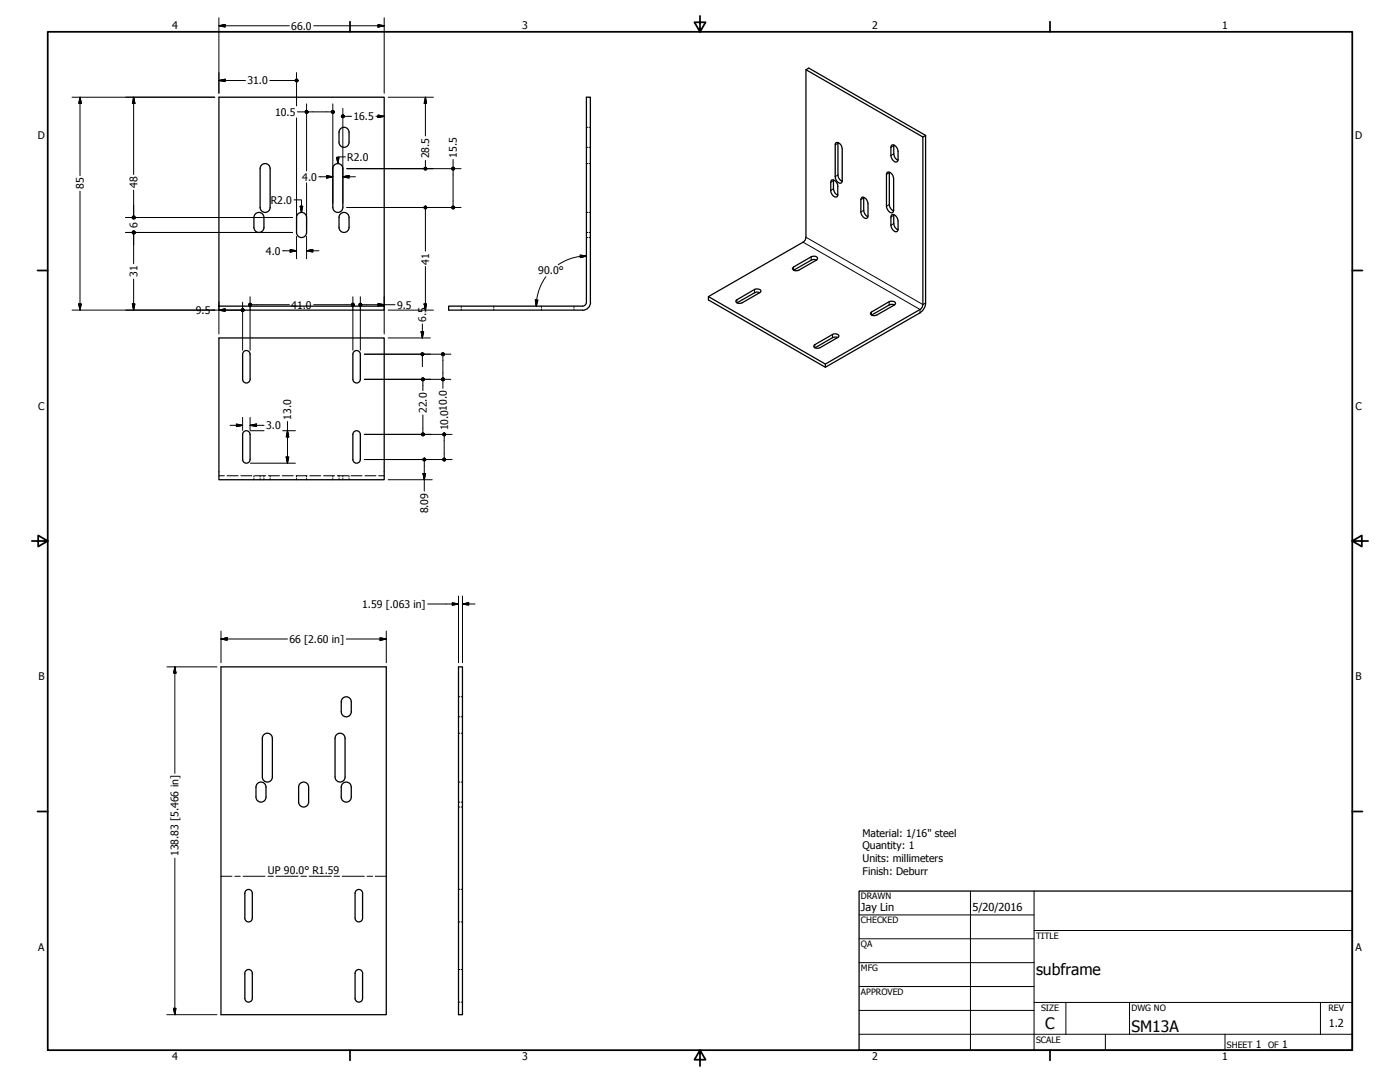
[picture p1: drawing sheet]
<svg xmlns="http://www.w3.org/2000/svg" width="559mm" height="432mm" viewBox="0 0 559 432" stroke-linecap="round" stroke-linejoin="round" font-family="sans-serif">
<!-- layer: Visible (ANSI) -->
<g fill="none" stroke="#000" stroke-width=".51">
<path d="M321.7 27.8l46.7 26.9v66.8M135.9 51.4a2 2 0 0 1 2.2-.4 2 2 0 0 1 1.2 1.8v4a2 2 0 0 1-2 2 2 2 0 0 1-2-2v-4zM333.4 57.8l.4-.9a2.36 2.36 0 0 1 2.4 2.5M334.5 56.9v.2M368.4 54.7l1-.7v66.9a4.8 4.8 0 0 1-2.2 3.9l-37.8 21.8-46.6-26.9v-1.3l37.7-21.8M369.4 54l-46.6-26.8-1.1 .6v66.9M103.8 67.3a2 2 0 0 1 2-2 2 2 0 0 1 2 2M103.8 67.3v15.5M107.8 67.3v15.5a2 2 0 0 1-2 2 2 2 0 0 1-2-2M132.8 67.3a2 2 0 0 1 2-2 2 2 0 0 1 2 2M132.8 67.3v15.5M136.8 67.3v15.5a2 2 0 0 1-2 2 2 2 0 0 1-2-2"/>
<path d="M101.9 85.4a2 2 0 0 1 2.2-.5 2 2 0 0 1 1.2 1.9v4a2 2 0 0 1-1.9 2 2 2 0 0 1-2.1-2v-4zM118.9 85.4a2 2 0 0 1 2.2-.5 2 2 0 0 1 1.3 1.9v6a2 2 0 0 1-2.1 2 2 2 0 0 1-1.9-2v-6zM135.9 85.4a2 2 0 0 1 2.2-.5 2 2 0 0 1 1.2 1.9v4a2 2 0 0 1-2 2 2 2 0 0 1-2-2v-4zM282.8 118.4l46.6 26.9M303.2 116.8l-1.4-.2-.6 .2-7 4M325.9 103.8l-1.5-.2-.6 .2-7 4M87.4 122.2h66v1.6h-66v-85h66v83.4M87.4 134.9h66v56.6h-66zM234.1 120.6l-.3 .9-1.3 .7h-53.4v1.6h53.4M234.1 120.6v-81.8h1.5v81.8M235.7 120.6a3.2 3.2 0 0 1-3.2 3.2M332.3 133.5a1.49 1.49 0 0 1 2.5 .9l-.4 .3"/>
<path d="M334.3 134.7l-.6-.2-1.4 .2-7 4.1M357 121.7l-1.5-.2-.6 .2-7 4M367.2 123.5l-37.8 21.8v1.3M97.1 140.5a1.49 1.49 0 0 1 1.7-.5 1.49 1.49 0 0 1 1 1.4v10a1.49 1.49 0 0 1-1.5 1.4 1.49 1.49 0 0 1-1.5-1.4v-10zM141.1 140.5a1.49 1.49 0 0 1 1.7-.5 1.49 1.49 0 0 1 1 1.4v10a1.49 1.49 0 0 1-1.5 1.4 1.49 1.49 0 0 1-1.5-1.4v-10zM96.8 173.4a1.49 1.49 0 0 1 1.5-1.5 1.49 1.49 0 0 1 1.5 1.5M96.8 173.4v10M99.8 173.4v10a1.49 1.49 0 0 1-1.5 1.4 1.49 1.49 0 0 1-1.5-1.4M140.8 173.4a1.49 1.49 0 0 1 1.5-1.5 1.49 1.49 0 0 1 1.5 1.5M140.8 173.4v10M143.8 173.4v10a1.49 1.49 0 0 1-1.5 1.4 1.49 1.49 0 0 1-1.5-1.4M88.2 266.1h66v138.8h-66z"/>
<path d="M136.8 278.7a2 2 0 0 1 2.2-.5 2 2 0 0 1 1.2 1.9v4a2 2 0 0 1-2 2 2 2 0 0 1-2-2v-4zM183 266.1h1.6v138.8h-1.6zM102.2 314.1a2 2 0 0 1 2-2 2 2 0 0 1 2 2M102.2 314.1v4a2 2 0 0 0 2 2 2 2 0 0 0 2-2v-4M104.7 310.1a2 2 0 0 0 2 2 2 2 0 0 0 2-2M104.7 310.1v-15.5a2 2 0 0 1 2-2 2 2 0 0 1 2 2v15.5M119.2 314.1a2 2 0 0 1 2-2 2 2 0 0 1 2 2M119.2 314.1v6a2 2 0 0 0 2 2 2 2 0 0 0 2-2v-6M133.7 310.1v-15.5a2 2 0 0 1 2-2 2 2 0 0 1 2 2v15.5M133.7 310.1a2 2 0 0 0 2 2 2 2 0 0 0 2-2M136.2 314.1v4a2 2 0 0 0 2 2 2 2 0 0 0 2-2v-4M136.2 314.1a2 2 0 0 1 2-2 2 2 0 0 1 2 2"/>
<path d="M98 355.6a1.49 1.49 0 0 1 1.7-.6 1.49 1.49 0 0 1 1 1.5v9.9a1.49 1.49 0 0 1-1.5 1.5 1.49 1.49 0 0 1-1.5-1.5v-9.9zM142 355.6a1.49 1.49 0 0 1 1.7-.6 1.49 1.49 0 0 1 1 1.4v10a1.49 1.49 0 0 1-1.5 1.5 1.49 1.49 0 0 1-1.5-1.5v-9.9zM97.7 388.4a1.49 1.49 0 0 1 1.5-1.5 1.49 1.49 0 0 1 1.5 1.5M97.7 388.4v10a1.49 1.49 0 0 0 1.5 1.5 1.49 1.49 0 0 0 1.5-1.5v-10M141.7 388.4a1.49 1.49 0 0 1 1.5-1.5 1.49 1.49 0 0 1 1.5 1.5M141.7 388.4v10a1.49 1.49 0 0 0 1.5 1.5 1.49 1.49 0 0 0 1.5-1.5v-10"/>
</g>
<!-- layer: Hidden (ANSI) -->
<g fill="none" stroke="#000" stroke-width=".4">
<path d="M234.1 50.8h.5M234.1 58.8h.5M235.1 50.8h.5M235.1 58.8h.5M234.1 65.3h.5M235.1 65.3h.5M234.1 94.8h.5M234.1 84.8h.5M234.1 92.8h.5M235.1 94.8h.5M235.1 84.8h.5M235.1 92.8h.5"/>
<path d="M96.8 122.2v.5M96.8 123.3v.5M99.8 122.2v.5M99.8 123.3v.5M140.8 122.2v.5M140.8 123.3v.5M143.8 122.2v.5M143.8 123.3v.5M184.1 122.2v.5M184.1 123.3v.5M197.1 122.2v.5M197.1 123.3v.5"/>
<path d="M216.1 122.2v.5M216.1 123.3v.5M229.1 122.2v.5M229.1 123.3v.5M87.4 189.9h2.1M90.6 189.9h4.5M96.1 189.9h4.4M101.3 189.9v.5M101.3 190.9v.6M101.7 189.9h4.3M103.8 189.9v.5M103.8 190.9v.6"/>
<path d="M105.3 189.9v.5M105.3 190.9v.6M107.1 189.9h4.5M107.8 189.9v.5M107.8 190.9v.6M112.6 189.9h4.4M118.2 189.9h4.4M118.4 189.9v.5M118.4 190.9v.6M122.4 189.9v.5M122.4 190.9v.6M123.6 189.9h4.4"/>
<path d="M129.2 189.9h4.3M132.8 189.9v.5M132.8 190.9v.6M134.6 189.9h4.5M135.3 189.9v.5M135.3 190.9v.6M136.8 189.9v.5M136.8 190.9v.6M139.3 189.9v.5M139.3 190.9v.6M140.1 189.9h4.4M145.7 189.9h4.4"/>
<path d="M151.1 189.9h2.3M183 278.1h.5M184.1 278.1h.5M183 286.1h.5M183 292.6h.5M184.1 286.1h.5M184.1 292.6h.5M183 312.1h.5M184.1 312.1h.5M183 322.1h.5M183 320.1h.5M184.1 322.1h.5"/>
<path d="M184.1 320.1h.5M183 354.9h.5M184.1 354.9h.5M183 367.9h.5M184.1 367.9h.5M183 386.9h.5M183 399.9h.5M184.1 386.9h.5M184.1 399.9h.5"/>
</g>
<!-- layer: Visible Narrow (ANSI) -->
<g fill="none" stroke="#000" stroke-width=".4">
<path d="M334.5 57.1l-1.1 .7M356.7 58.2l-1.1 .6M332.7 72.1l-1.1 .7M332.7 75.4l-1.1 .6M334.5 69.8l-1.1 .7M344.7 79l-1.1 .7M355 69l-1.2 .6M356.7 61.4l-1.1 .6M320.5 96.6l46.7 26.9v1.3M321.7 94.7l46.7 26.8 1-.6M344.7 83.9l-1.1 .7M355 81.7l-1.2 .6"/>
<path d="M356.7 85.9l-1.1 .7M356.7 89.2l-1.1 .7M294.1 119.6v1.2M301.2 115.5v1.3M316.7 106.6v1.2M323.8 102.5v1.3M325.2 137.5v1.2M332.3 133.5v1.2M347.9 124.5v1.2M354.9 120.4v1.3"/>
</g>
<g fill="none" stroke="#000" stroke-width=".51">
<path d="M333.4 57.8v12.7a2.28 2.28 0 0 0 2.4 2.5l.4-.9v-12.7M334.5 57.1v12.7a2.94 2.94 0 0 0 1.7 2.6M356 57.8a2.47 2.47 0 0 1 2.5 2.6v3.3l-.5 .9a2.36 2.36 0 0 1-2.4-2.6v-3.2zM356.7 57.8v3.6a3 3 0 0 0 1.7 2.6M332 71.8a2.28 2.28 0 0 1 2.4 2.6v3.3l-.4 .8a2.28 2.28 0 0 1-2.4-2.5v-3.2zM332.7 71.8v3.6a2.94 2.94 0 0 0 1.7 2.5M344 78.7a2.36 2.36 0 0 1 2.5 2.6v4.9l-.5 .9a2.47 2.47 0 0 1-2.4-2.5v-4.9zM344.7 78.7v5.2a3 3 0 0 0 1.7 2.6M354.3 68.7a2.36 2.36 0 0 1 2.4 2.5v12.7l-.4 .9a2.36 2.36 0 0 1-2.5-2.5v-12.7zM355 68.7v13a2.94 2.94 0 0 0 1.7 2.5M321.7 94.7a2.31 2.31 0 0 1-1.2 1.9M356 85.7a2.36 2.36 0 0 1 2.5 2.5v3.3l-.5 .9a2.36 2.36 0 0 1-2.4-2.5v-3.3z"/>
<path d="M356.7 85.7v3.5a3 3 0 0 0 1.7 2.6M293.8 120l8-4.7a1.4 1.4 0 0 1 1.9 1.2l-7.5 4.3a1.49 1.49 0 0 1-2.4-.8zM316.4 106.9l7.4-4.4a1.46 1.46 0 0 1 1.5-.3 1.46 1.46 0 0 1 1 1.2l-7.5 4.4a1.49 1.49 0 0 1-2.4-.9zM332.3 133.5l-7.1 4-.4 .7a1.79 1.79 0 0 0 2.5 .5l7.1-4M347.5 124.8l8-4.6a1.4 1.4 0 0 1 1.9 1.1l-7.5 4.4a1.49 1.49 0 0 1-2.4-.9zM368.4 121.5a2.31 2.31 0 0 1-1.2 2"/>
</g>
<!-- layer: Bend Centerline (ANSI) -->
<path d="M88.2 349.7h4.4M93.7 349.7h2.2M97 349.7h8.8M106.9 349.7h2.2M110.2 349.7h8.8M120.1 349.7h2.2M123.4 349.7h8.8M133.3 349.7h2.2M136.6 349.7h8.8M146.5 349.7h2.2M149.8 349.7h4.4" fill="none" stroke="#000" stroke-width=".4"/>
<!-- layer: Border (ANSI) -->
<g fill="none" stroke="#000" stroke-width=".7">
<path d="M19 12.7h520.8v406.4h-520.8zM139.7 8.6v4.1M279.4 6.3v6.4l-2.2-3.8h4.4l-2.2 3.8M419.1 8.6v4.1M15 107.9h4M539.8 107.9h4M12.7 215.9h6.3l-3.8-2.2v4.4l3.8-2.2M539.8 215.9l3.8 2.2v-4.4l-3.8 2.2h6.3M15 323.8h4M539.8 323.8h4M139.7 419.1v4.1M279.4 419.1l2.2 3.8h-4.4l2.2-3.8v6.3"/>
<path d="M419.1 419.1v4.1"/>
</g>
<!-- layer: Title (ANSI) -->
<g fill="none" stroke="#000" stroke-width=".4">
<path d="M387.3 355.6v63.5M412.7 355.6v63.5M342.9 365.1h69.8M342.9 374.6h69.8M412.7 371.3h127.1M342.9 384.2h69.8M342.9 393.7h69.8M342.9 412.7h196.9M342.9 403.2h69.8M412.7 400h127.1M425.4 400v12.7M441.2 412.7v6.4"/>
<path d="M450.8 400v12.7M488.9 412.7v6.4M527 400v12.7"/>
</g>
<path d="M342.9 355.6h196.9v63.5h-196.9z" fill="none" stroke="#000" stroke-width=".51"/>
<!-- layer: Dimension (ANSI) -->
<g fill="none" stroke="#000" stroke-width=".4">
<path d="M87.4 10.3l2.5-.5v1zM87.4 10.3h28.1M87.4 7.1v30.1M125.2 10.3h28.2M150.9 9.8l2.5 .5-2.5 .5zM153.4 7.1v30.1M28.8 38.8h56.9M31.9 38.8l.5 2.5h-1zM31.9 38.8v31.3M53.3 38.8l.5 2.5h-1zM53.3 38.8v30.9M87.4 32.1l2.5-.5v1z"/>
<path d="M87.4 32.1h10.6M107.7 32.1h10M118.4 29v13.3M154.9 38.8h18.1M169.8 38.8l.4 2.5h-.9zM169.8 38.8v15.4M118.4 47.1v44.1M118.7 44.6h3.7M122.4 41.5v26.7M123 44.6h9.2M132.8 41.5v39.7M136.8 43.2v38"/>
<path d="M137.5 46.4h2.8M150.1 46.4h3.3M150.9 45.9l2.5 .5-2.5 .5zM31.9 76.3v47.5M53.3 75.9v10.3M117.3 79.8h3v5M122.4 73v18.2M127.3 70.5h5.5M130.4 70l2.4 .5-2.4 .6zM134.4 62.8h.9l-.4 2.5zM136.8 70.5l2.5-.5v1.1zM136.8 70.5h5.1"/>
<path d="M137.9 62.6h-3v2.7M138.4 67.3h45.6M169.8 64v2.7M180.8 63.6v3.7M180.8 67.9v14.3M50.2 92.8h66.6M50.2 86.8h66.6M53.3 93.4v11.8M115.8 99.6l2.6 .5-2.6 .5zM118.4 94.4v8.9M119.8 82.3h1l-.5 2.5zM122.4 94.4v8.9"/>
<path d="M138.4 82.8h45.6M169.8 83.4v16.8M53.3 111.4v12.4M99.8 118.4v21.4M112.8 100.1h5.6M122.4 100.1l2.4-.5v1zM122.4 100.1h4.9M140.8 118.4v21.4M143.8 118.4v21.4M153.4 118.4v14.9M169.8 106.4v17.4M213.7 119.7l1 .1-.6 2.4z"/>
<path d="M214.2 119.7l-.1 2.5M217.9 110.4a20 20 0 0 0-3.7 9.3M231.6 101.8l2.5 .4-2.5 .6zM234.1 102.2a20 20 0 0 0-11.3 3.5M28.8 123.8h67.4M31.4 121.3h1l-.5 2.5zM52.8 121.3h1l-.5 2.5zM87.4 123.8l2.5-.5v1zM87.4 120.6v12.7M96.8 120.6v19.2M100.5 121.6h15M125.2 121.6h15"/>
<path d="M144.5 121.6h13.2M150.9 121.1l2.5 .5-2.5 .5zM154.9 123.8h18.1M154.9 134.9h16.9M168.1 132.4h1l-.5 2.5zM168.6 129.3v5.6M169.3 121.3h.9l-.4 2.5zM145.4 151.4h34.6M145.4 141.4h34.6M168.6 142v4.4M168.8 152v3.9M176.8 142v8.7"/>
<path d="M176.8 151.4v3.6M91.8 169.7h5M94.4 169.2l2.4 .5-2.4 .5zM96.8 166.6v5.2M99.8 169.7l2.6-.5v1zM99.8 169.7h5.6M99.8 166.6v5.2M99.9 171.9h5.5M112.8 171.9h5.1M114.7 171.9l.6 2.5h-1.1zM114.7 168.2v16.6M145.4 173.4h35.1"/>
<path d="M168.8 165.6v7.1M177.3 172.6v.8M177.3 174v8.8M99.9 184.8h18M114.2 182.4h1.1l-.6 2.4zM145.4 183.4h35.1M154.9 191.5h17.6M168.8 189h1.1l-.5 2.5zM169.4 184v12M183 237.9v26.6M184.6 237.9v26.6M88.2 255l2.5-.5v1z"/>
<path d="M88.2 255h26.5M88.2 251.8v12.7M138.2 255h16M151.7 254.5l2.5 .5-2.5 .5zM154.2 251.8v12.7M170.7 241h12.3M180.5 240.5l2.5 .5-2.5 .5zM184.6 241l2.5-.5v1zM184.6 241h5M66.6 266.1h20M69.8 266.1l.4 2.5h-.9zM69.8 266.1v42.5"/>
<path d="M69.8 342.5v62.4M66.6 404.9h20M69.3 402.4h.9l-.4 2.5z"/>
</g>
<g fill="#000" stroke="#000" stroke-width=".4">
<path d="M87.4 10.3l2.5-.5zM87.4 10.3l2.5-.5v1zM150.9 10.8l2.5-.5zM150.9 9.8l2.5 .5-2.5 .5zM87.4 32.1l2.5-.5zM87.4 32.1l2.5-.5v1zM118.4 31.5l.6 .6zM117.9 31.7l.5-.2 .6 .6zM117.9 31.7l1.1 .4h-1.3zM117.7 32.1h1.3l-1.1 .5zM117.9 32.6l1.1-.5-.6 .6zM118.4 32.7l.6-.6-.2 .5z"/>
<path d="M119 32.1l-.2 .5zM31.9 38.8l.5 2.5zM31.9 38.8l.5 2.5h-1zM53.3 38.8l.5 2.5zM53.3 38.8l.5 2.5h-1zM122.4 44.1l.4 .1 .2 .4zM121.9 44.2l.5-.1 .6 .5zM121.9 44.2l1.1 .4h-1.3zM121.7 44.6h1.3l-1.1 .5zM121.9 45.1l1.1-.5-.6 .7zM122.4 45.3l.6-.7zM123 44.6l-.2 .5z"/>
<path d="M132.8 44.1l.5 .1 .2 .4zM132.4 44.2l.4-.1 .7 .5zM132.4 44.2l1.1 .4h-1.3zM132.2 44.6h1.3l-1.1 .5zM132.4 45.1l1.1-.5-.7 .7zM132.8 45.3l.7-.7zM133.5 44.6l-.2 .5zM136.8 45.8l.7 .6zM136.4 46l.4-.2 .7 .6zM136.4 46l1.1 .4h-1.3zM136.2 46.4h1.3l-1.1 .5zM136.4 46.9l1.1-.5-.7 .6z"/>
<path d="M136.8 47l.7-.6-.2 .5zM137.5 46.4l-.2 .5zM150.9 46.9l2.5-.5zM150.9 45.9l2.5 .5-2.5 .5zM169.8 38.8l.4 2.5zM169.8 38.8l.4 2.5h-.9zM130.4 71.1l2.4-.6zM130.4 70l2.4 .5-2.4 .6zM134.4 62.8l.5 2.5zM134.4 62.8h.9l-.4 2.5zM136.8 70.5l2.5-.5zM136.8 70.5l2.5-.5v1.1z"/>
<path d="M169.8 66.7l.4 .2 .2 .4zM169.4 66.9l.4-.2 .6 .6zM169.4 66.9l1 .4h-1.2zM169.2 67.3h1.2l-1 .5zM169.4 67.8l1-.5-.6 .6zM170.4 67.3l-.2 .5-.4 .1zM170.4 67.3l-.2 .5zM180.8 66.7l.7 .6zM180.4 66.9l.4-.2 .7 .6zM180.4 66.9l1.1 .4h-1.3zM180.2 67.3h1.3l-1.1 .5zM180.4 67.8l1.1-.5-.7 .6z"/>
<path d="M180.8 67.9l.7-.6-.2 .5zM181.5 67.3l-.2 .5zM53.3 92.1l.7 .7zM52.9 92.3l.4-.2 .7 .7zM52.9 92.3l1.1 .5h-1.3zM52.7 92.8h1.3l-1.1 .4zM52.9 93.2l1.1-.4-.7 .6zM54 92.8l-.7 .6zM54 92.8l-.2 .4zM53.3 86.2l.7 .6zM52.9 86.4l.4-.2 .7 .6zM52.9 86.4l1.1 .4h-1.3z"/>
<path d="M52.7 86.8h1.3l-1.1 .4zM52.9 87.2l1.1-.4-.7 .6zM53.3 87.4l.7-.6-.2 .4zM54 86.8l-.2 .4zM119.8 82.3l.5 2.5zM119.8 82.3h1l-.5 2.5zM122.4 100.1l2.4-.5zM122.4 100.1l2.4-.5v1zM169.8 82.2l.4 .2 .2 .4zM169.4 82.4l.4-.2 .6 .6zM169.4 82.4l1 .4h-1.2zM169.2 82.8h1.2l-1 .4z"/>
<path d="M169.4 83.2l1-.4-.6 .6zM170.4 82.8l-.2 .4-.4 .2zM170.4 82.8l-.2 .4zM180.8 82.2l.7 .6zM180.4 82.4l.4-.2 .7 .6zM180.4 82.4l1.1 .4h-1.3zM180.2 82.8h1.3l-1.1 .4zM180.4 83.2l1.1-.4-.7 .6zM181.5 82.8l-.7 .6zM181.5 82.8l-.2 .4zM115.8 100.6l2.6-.5zM115.8 99.6l2.6 .5-2.6 .5z"/>
<path d="M213.7 119.7l.4 2.5zM213.7 119.7l1 .1-.6 2.4zM231.6 102.8l2.5-.6zM231.6 101.8l2.5 .4-2.5 .6zM31.4 121.3l.5 2.5zM31.4 121.3h1l-.5 2.5zM52.8 121.3l.5 2.5zM52.8 121.3h1l-.5 2.5zM87.4 123.8l2.5-.5zM87.4 123.8l2.5-.5v1zM96.8 123.1l.7 .7zM96.4 123.3l.4-.2 .7 .7z"/>
<path d="M96.4 123.3l1.1 .5h-1.3zM96.2 123.8h1.3l-1.1 .4zM96.4 124.2l1.1-.4-.7 .6zM96.8 124.4l.7-.6zM97.5 123.8l-.2 .4zM99.8 121l.7 .6zM99.4 121.2l.4-.2 .7 .6zM99.4 121.2l1.1 .4h-1.2zM99.3 121.6h1.2l-1.1 .4zM99.4 122l1.1-.4-.7 .6zM99.8 122.2l.7-.6zM100.5 121.6l-.2 .4z"/>
<path d="M140.8 121l.7 .6zM140.4 121.2l.4-.2 .7 .6zM140.4 121.2l1.1 .4h-1.3zM140.2 121.6h1.3l-1.1 .4zM140.4 122l1.1-.4-.7 .6zM140.8 122.2l.7-.6zM141.5 121.6l-.2 .4zM143.8 121l.7 .6zM143.4 121.2l.4-.2 .7 .6zM143.4 121.2l1.1 .4h-1.3zM143.2 121.6h1.3l-1.1 .4zM143.4 122l1.1-.4-.7 .6z"/>
<path d="M143.8 122.2l.7-.6zM144.5 121.6l-.2 .4zM150.9 122.1l2.5-.5zM150.9 121.1l2.5 .5-2.5 .5zM168.1 132.4l.5 2.5zM168.1 132.4h1l-.5 2.5zM169.3 121.3l.5 2.5zM169.3 121.3h.9l-.4 2.5zM168.6 140.8l.4 .1 .2 .5zM168.1 140.9l.5-.1 .6 .6zM168.1 140.9l1.1 .5h-1.2zM168 141.4h1.2l-1.1 .4z"/>
<path d="M168.1 141.8l1.1-.4-.6 .6zM168.6 142l.6-.6zM169.2 141.4l-.2 .4zM168.8 150.7l.6 .7zM168.3 150.9l.5-.2 .6 .7zM168.3 150.9l1.1 .5h-1.2zM168.2 151.4h1.2l-1.1 .4zM168.3 151.8l1.1-.4-.6 .6zM168.8 152l.6-.6zM169.4 151.4l-.2 .4zM176.8 150.7l.6 .7zM176.3 150.9l.5-.2 .6 .7z"/>
<path d="M176.3 150.9l1.1 .5h-1.3zM176.1 151.4h1.3l-1.1 .4zM176.3 151.8l1.1-.4-.6 .6zM176.8 152l.6-.6zM177.4 151.4l-.2 .4zM176.8 140.8l.4 .1 .2 .5zM176.3 140.9l.5-.1 .6 .6zM176.3 140.9l1.1 .5h-1.3zM176.1 141.4h1.3l-1.1 .4zM176.3 141.8l1.1-.4-.6 .6zM176.8 142l.6-.6zM177.4 141.4l-.2 .4z"/>
<path d="M94.4 170.2l2.4-.5zM94.4 169.2l2.4 .5-2.4 .5zM99.8 169.7l2.6-.5zM99.8 169.7l2.6-.5v1zM114.7 171.9l.6 2.5zM114.7 171.9l.6 2.5h-1.1zM168.8 172.7l.6 .7zM168.3 172.9l.5-.2 .6 .7zM168.3 172.9l1.1 .5h-1.2zM168.2 173.4h1.2l-1.1 .4zM168.3 173.8l1.1-.4-.6 .6zM168.8 174l.6-.6z"/>
<path d="M169.4 173.4l-.2 .4zM177.3 172.7l.6 .7zM176.8 172.9l.5-.2 .6 .7zM176.8 172.9l1.1 .5h-1.2zM176.7 173.4h1.2l-1.1 .4zM176.8 173.8l1.1-.4-.6 .6zM177.3 174l.6-.6zM177.9 173.4l-.2 .4zM114.2 182.4l.5 2.4zM114.2 182.4h1.1l-.6 2.4zM168.8 189l.6 2.5zM168.8 189h1.1l-.5 2.5z"/>
<path d="M169.4 182.8l.6 .6zM168.9 182.9l.5-.1 .6 .6zM168.9 182.9l1.1 .5h-1.3zM168.7 183.4h1.3l-1.1 .4zM168.9 183.8l1.1-.4-.6 .6zM169.4 184l.6-.6zM170 183.4l-.2 .4zM177.3 182.8l.6 .6zM176.8 182.9l.5-.1 .6 .6zM176.8 182.9l1.1 .5h-1.2zM176.7 183.4h1.2l-1.1 .4zM176.8 183.8l1.1-.4-.6 .6z"/>
<path d="M177.9 183.4l-.6 .6zM177.9 183.4l-.2 .4zM88.2 255l2.5-.5zM88.2 255l2.5-.5v1zM151.7 255.5l2.5-.5zM151.7 254.5l2.5 .5-2.5 .5zM180.5 241.5l2.5-.5zM180.5 240.5l2.5 .5-2.5 .5zM184.6 241l2.5-.5zM184.6 241l2.5-.5v1zM69.8 266.1l.4 2.5zM69.8 266.1l.4 2.5h-.9z"/>
<path d="M69.3 402.4l.5 2.5zM69.3 402.4h.9l-.4 2.5z"/>
</g>
<g font-size="6.3">
<text x="413.5" y="389.1">subframe</text>
<text x="417.2" y="410.6">C</text>
<text x="451.6" y="411.9">SM13A</text>
</g>
<g font-size="4.4">
<text x="343.7" y="363.5">Jay Lin</text>
<text x="388.1" y="363.7">5/20/2016</text>
<text x="530.4" y="410">1.2</text>
</g>
<g font-size="4.2">
<text x="68.7" y="11.7">4</text>
<text x="116.3" y="11.8">66.0</text>
<text x="208.4" y="11.7">3</text>
<text x="348.1" y="11.7">2</text>
<text x="487.8" y="11.7">1</text>
<text x="98.7" y="33.7">31.0</text>
<text x="109.8" y="46.2">10.5</text>
<text x="141.1" y="47.9">16.5</text>
<text x="15.1" y="55.5">D</text>
<text x="540.9" y="55.5">D</text>
<text x="138.6" y="64.1">R2.0</text>
<text x="171.3" y="63.2" transform="rotate(-90 171.3 63.2)">28.5</text>
<text x="182.4" y="62.9" transform="rotate(-90 182.4 62.9)">15.5</text>
<text x="33.5" y="75.5" transform="rotate(-90 33.5 75.5)">85</text>
<text x="54.9" y="75.1" transform="rotate(-90 54.9 75.1)">48</text>
<text x="120.6" y="72.1">4.0</text>
<text x="108.1" y="81.3">R2.0</text>
<text x="54.9" y="90.9" transform="rotate(-90 54.9 90.9)">6</text>
<text x="106.2" y="101.6">4.0</text>
<text x="171.3" y="105.6" transform="rotate(-90 171.3 105.6)">41</text>
<text x="54.9" y="110.6" transform="rotate(-90 54.9 110.6)">31</text>
<text x="214.8" y="109.5">90.0°</text>
<text x="78.2" y="125.3">9.5</text>
<text x="116.3" y="123.1">41.0</text>
<text x="158.5" y="123.1">9.5</text>
<text x="170.1" y="128.5" transform="rotate(-90 170.1 128.5)">6.5</text>
<text x="15.2" y="163.4">C</text>
<text x="116.3" y="167.4" transform="rotate(-90 116.3 167.4)">13.0</text>
<text x="170.3" y="164.8" transform="rotate(-90 170.3 164.8)">22.0</text>
<text x="541" y="163.4">C</text>
<text x="106.2" y="171.3">3.0</text>
<text x="178.8" y="171.8" transform="rotate(-90 178.8 171.8)">10.010.0</text>
<text x="170.9" y="204.9" transform="rotate(-90 170.9 204.9)">8.09</text>
<text x="144.5" y="242.6">1.59 [.063 in]</text>
<text x="115.5" y="256.5">66 [2.60 in]</text>
<text x="15.3" y="271.4">B</text>
<text x="541.1" y="271.4">B</text>
<text x="344.2" y="333.9">Material: 1/16&quot; steel</text>
<text x="71.3" y="341.6" transform="rotate(-90 71.3 341.6)">138.83 [5.466 in]</text>
<text x="344.2" y="339">Quantity: 1</text>
<text x="344.2" y="344">Units: millimeters</text>
<text x="106.9" y="348.9">UP 90.0° R1.59</text>
<text x="344.2" y="349">Finish: Deburr</text>
<text x="15.2" y="379.3">A</text>
<text x="541" y="379.3">A</text>
<text x="501.3" y="418.3">1</text>
<text x="511.8" y="418.3">1</text>
<text x="68.7" y="423.2">4</text>
<text x="208.4" y="423.2">3</text>
<text x="348.1" y="423.2">2</text>
<text x="487.8" y="423.2">1</text>
</g>
<g font-size="3.5">
<text x="343.7" y="358.9">DRAWN</text>
<text x="343.7" y="368.5">CHECKED</text>
<text x="413.5" y="374.6">TITLE</text>
<text x="343.7" y="378">QA</text>
<text x="343.7" y="387.5">MFG</text>
<text x="343.7" y="397.1">APPROVED</text>
<text x="415.5" y="403.4">SIZE</text>
<text x="451.6" y="403.4">DWG NO</text>
<text x="530.3" y="403.4">REV</text>
<text x="413.5" y="416.1">SCALE</text>
<text x="489.7" y="418.3">SHEET</text>
<text x="506.2" y="418.3">OF</text>
</g>
</svg>
